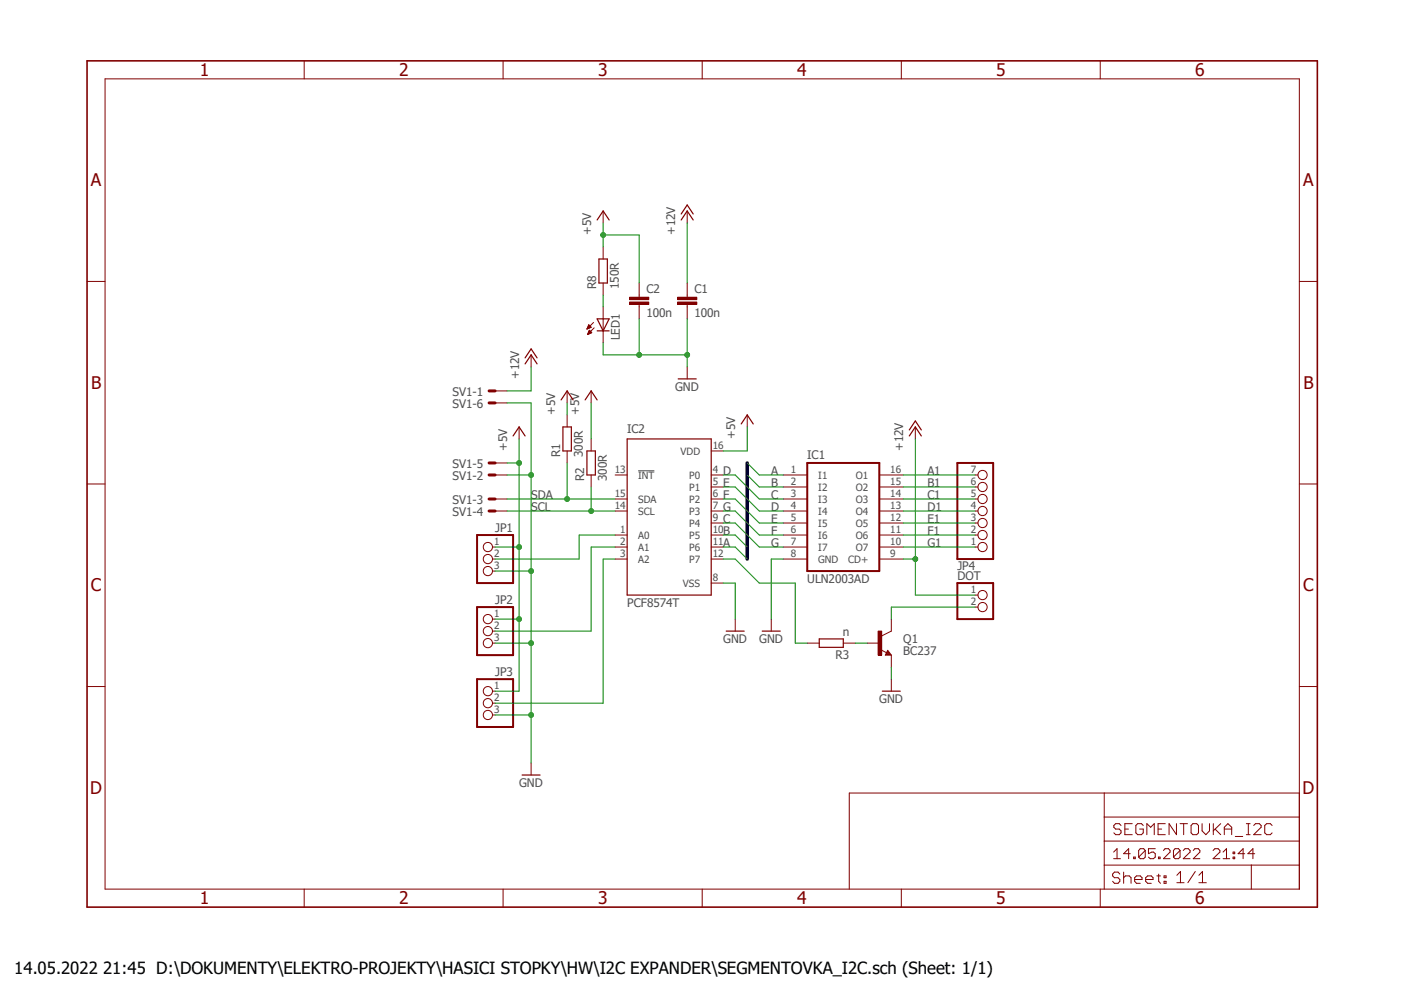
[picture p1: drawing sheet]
<svg xmlns="http://www.w3.org/2000/svg" width="297mm" height="210mm" viewBox="0 0 297 210" stroke-linecap="round" stroke-linejoin="round" font-family="sans-serif">
<path d="M17.9 12.5l261.2 179.9M279.1 12.5l-261.2 179.9" fill="none" stroke="#fff" stroke-width=".21"/>
<path d="M135 99.6h3.4" fill="none" stroke="#505050" stroke-width=".21"/>
<path d="M170.8 97.9h15.2v22.9h-15.2z" fill="none" stroke="#800000" stroke-width=".42"/>
<g fill="none" stroke="#800000" stroke-width=".21">
<path d="M145.4 62.4v.5M145.4 64.4v.5M193.6 90.3v2.5M165.7 100.5h5.1M165.7 103h5.1M165.7 105.5h5.1M165.7 108.1h5.1M165.7 110.6h5.1M165.7 113.2h5.1M165.7 115.7h5.1M165.7 118.2h5.1M186 100.5h5.1"/>
<path d="M186 103h5.1M186 105.5h5.1M186 108.1h5.1M186 110.6h5.1M186 113.2h5.1M186 115.7h5.1M186 118.2h5.1M163.2 130.9v2.6"/>
</g>
<path d="M192.4 92.2l1.2-1.9 1.3 1.9M192.4 90.9l1.2-1.9 1.3 1.9M161.2 133.5h3.9" fill="none" stroke="#800000" stroke-width=".25"/>
<path d="M143.3 63.9h4.1v.5h-4.1z" fill-rule="evenodd" fill="#800000"/>
<path d="M143.3 63.9h4.1v.5h-4.1z" fill="none" stroke="#800000" stroke-width=".21"/>
<path d="M143.3 62.9h4.1v.5h-4.1z" fill-rule="evenodd" fill="#800000"/>
<g fill="none" stroke="#800000" stroke-width=".21">
<path d="M145.4 59.9v2.5M135.2 62.4v.5M135.2 64.4v.5M143.3 62.9h4.1v.5h-4.1zM145.4 64.9v2.5M145.4 77.6v2.5M109.8 90.3v2.5M150.5 95.4h2.5M158.1 87.8v2.5M104.2 115.7h.5M104.2 118.2h.5M130.1 108.1h2.6"/>
<path d="M130.1 105.5h2.6M130.1 113.2h2.6M130.1 115.7h2.6M130.1 118.2h2.6M130.1 100.5h2.6M150.5 108.1h2.5M150.5 105.5h2.5M150.5 113.2h2.5M150.5 115.7h2.5M150.5 118.2h2.5M150.5 100.5h2.5M150.5 103h2.5"/>
<path d="M150.5 110.6h2.5M104.2 120.8h.5M104.2 130.9h.5M104.2 133.5h.5M104.2 136h.5M150.5 123.3h2.5M155.5 130.9v2.6M104.2 146.2h.5M104.2 148.7h.5M104.2 151.2h.5M112.4 161.4v2.5"/>
<circle cx="103.2" cy="115.7" r=".98"/>
<circle cx="103.2" cy="118.2" r=".98"/>
<circle cx="103.2" cy="136" r=".98"/>
<circle cx="103.2" cy="130.9" r=".98"/>
<circle cx="103.2" cy="120.8" r=".98"/>
<circle cx="103.2" cy="133.5" r=".98"/>
<circle cx="103.2" cy="148.7" r=".98"/>
<circle cx="103.2" cy="146.2" r=".98"/>
<circle cx="103.2" cy="151.2" r=".98"/>
</g>
<path d="M108.5 92.2l1.3-1.9 1.3 1.9M132.7 92.8h17.8v33.1h-17.8zM143.5 80.1h3.8M156.8 89.7l1.3-1.9 1.2 1.9M153.6 133.5h3.8M110.4 163.9h3.9" fill="none" stroke="#800000" stroke-width=".25"/>
<path d="M100.9 113.2h7.6v10.1h-7.6zM100.9 128.4h7.6v10.2h-7.6zM100.9 143.6h7.6v10.2h-7.6z" fill="none" stroke="#800000" stroke-width=".42"/>
<path d="M133.2 63.9h4v.5h-4z" fill-rule="evenodd" fill="#800000"/>
<path d="M133.2 63.9h4v.5h-4z" fill="none" stroke="#800000" stroke-width=".21"/>
<path d="M133.2 62.9h4v.5h-4z" fill-rule="evenodd" fill="#800000"/>
<g fill="none" stroke="#800000" stroke-width=".21">
<path d="M22.2 16.7h252.7v171.3h-252.7zM64.3 12.9v3.8M106.4 12.9v3.8M148.5 12.9v3.8M190.7 12.9v3.8M232.7 12.9v3.8M18.4 59.5h3.8M127.6 44.6v2.6M127.6 52.2v2.6M127.6 59.9v2.5M135.2 59.9v2.5M145.4 44.6v2.6"/>
<path d="M274.9 59.5h3.8M112.4 75.1v2.5M124.2 69.5h.2M124.2 69.4h.4M124.3 69.3h.5M124.3 69.3h.7M124.3 70.7h.2M124.4 69.2h.6M124.4 70.6h.3M124.4 69.1h.5M124.4 69h.4M124.4 70.5h.5"/>
<path d="M124.5 68.9h.2M124.5 70.4h.6M124.5 68.8h.1M124.5 70.3h.6M124.5 70.2h.6M124.5 68.7l-.3 .9M124.5 68.7l.6 .5-.9 .4M124.5 68.7h.1M124.5 70.1h.5M124.6 70.1h.3M124.6 70h.2M124.7 69.8l.5 .6-.9 .3z"/>
<path d="M124.7 69.9h.1M125.6 68.2l-1.4 1.4M125.7 69.3l-1.4 1.4M127.6 64.9v7.6M133.2 62.9h4v.5h-4zM135.2 64.9v2.5M104.7 82.7h2.6M104.7 97.9h2.6M104.7 85.2h2.6M120 82.7v2.5M120 87.8v2.5M120 95.4v2.5"/>
<path d="M125.1 82.7v2.5M125.1 92.8v2.6M18.4 102.4h3.8M104.7 100.5h2.6M104.7 105.5h2.6M104.7 108.1h2.6M125.1 100.5v2.5M274.9 102.4h3.8M186.3 137.4l1.2 .6M187.8 137.5l.8 1.1h-1.3zM188.6 133.5l-2.1 1M18.4 145.2h3.8"/>
<path d="M274.9 145.2h3.8M233.6 167.7v20.3M233.6 177.9h41.3M233.6 172.8h41.3M237.2 174.6l-.4-.4h-.8l-.4 .4v.4l.4 .3h.8l.4 .4v.4l-.4 .4h-.8l-.4-.4M238 175.3h.7M239.5 174.2h-1.5v2.3h1.5M241.9 174.6l-.4-.4h-.8l-.4 .4v1.5l.4 .4h.8l.4-.4v-.8h-.8M242.3 179.9v1.4l-.4 .3h-.7l-.3-.3M242.3 179.9l-.4-.4h-.7l-.3 .4v1.4M242.3 179.9l-1.4 1.4M242.6 176.5v-2.3l.8 .8 .8-.8v2.3"/>
<path d="M244.4 179.5h-1.4v1.1l.7-.4h.3l.4 .4v.7l-.4 .3h-.7l-.3-.3M245 175.3h.7M246.1 179.9l.4-.4h.7l.3 .4v.3l-1.4 1.4h1.4M246.5 174.2h-1.5v2.3h1.5M248.9 174.2v2.3l-1.6-2.3v2.3M249.6 174.2h1.6M249.6 179.9v1.4l-.3 .3h-.7l-.4-.3M249.6 179.9l-.3-.4h-.7l-.4 .4v1.4M249.6 179.9l-1.4 1.4M250.3 179.9l.4-.4h.7l.4 .4v.3l-1.5 1.4h1.5M250.4 174.2v2.3M252.3 174.2h.9l.3 .4v1.5l-.3 .4h-.9l-.3-.4v-1.5z"/>
<path d="M252.4 179.9l.4-.4h.7l.3 .4v.3l-1.4 1.4h1.4M254.3 174.2v1.5l.8 .8 .8-.8v-1.5M256.6 179.9l.4-.4h.7l.4 .4v.3l-1.5 1.4h1.5M256.7 174.2v2.3M257 175.3l1.2 1.2M258.2 174.2l-1.5 1.5M259 175.3h1.6M259 176.5v-1.5l.8-.8 .8 .8v1.5M261.3 176.9h1.6M263.7 174.2h.8M263.7 176.5h.8M264.1 174.2v2.3"/>
<path d="M265.2 174.6l.4-.4h.8l.4 .4v.4l-1.6 1.5h1.6M269.1 174.6l-.4-.4h-.7l-.5 .4v1.5l.5 .4h.7l.4-.4M274.9 167.7h-95.2v20.3M64.3 188v3.9M106.4 188v3.9M148.5 188v3.9M190.7 188v3.9M232.7 188v3.9M233.6 183h41.3M235.6 180.2l.7-.7v2.1M235.6 181.6h1.4M236.9 184.9l-.4-.5h-.7l-.4 .5v.4l.4 .3h.7l.4 .4v.4l-.4 .4h-.7l-.4-.4"/>
<path d="M237.7 184.4v2.4M237.7 185.6l.4-.3h.8l.4 .3v1.2M239.1 180.6h-1.4l1.1-1.1v2.1M239.8 181.3h.4v.3h-.4zM240 186h1.6v-.4l-.4-.3h-.8l-.4 .3v.8l.4 .4h.8M242.4 186h1.5v-.4l-.4-.3h-.7l-.4 .3v.8l.4 .4h.7M244.7 185.3h.8M245.1 181.3h.3v.3h-.3zM245.1 184.9v1.5l.4 .4M246.3 185.3h.4v.3h-.4zM246.3 186.4h.4v.4h-.4zM249 185.1l.7-.8v2.4"/>
<path d="M249 186.7h1.5M252.9 184.3l-1.6 2.4M253.6 186.7h1.6M253.6 185.1l.8-.8v2.4M258.7 181.6h1.4M258.7 180.2l.8-.7v2.1M260.9 181.3h.3v.3h-.3zM260.9 180.2h.3v.4h-.3zM263.3 180.6h-1.4l1.1-1.1v2.1M264.7 183v5M265.4 180.6h-1.4l1-1.1v2.1"/>
</g>
<g fill="none" stroke="#800000" stroke-width=".25">
<path d="M126.3 46.5l1.3-1.9 1.3 1.9M126.7 54.8h1.8v5.1h-1.8zM144.1 46.5l1.3-1.9 1.2 1.9M144.1 45.3l1.3-2 1.2 2M111.1 77l1.3-1.9 1.2 1.9M111.1 75.7l1.3-1.9 1.2 1.9M126.3 67.4h2.6l-1.3 2.6zM126.3 70h2.6M118.7 84.6l1.3-1.9 1.2 1.9M119.1 90.3h1.8v5.1h-1.8zM123.8 84.6l1.3-1.9 1.2 1.9M124.2 95.4h1.7v5.1h-1.7z"/>
<path d="M187.8 138l.1 .3h-.4l.3-.5 .5 .6h-.8"/>
</g>
<path d="M103.5 82.7h1.2M103.5 97.9h1.2M103.5 85.2h1.2M103.5 100.5h1.2M103.5 105.5h1.2M103.5 108.1h1.2" fill="none" stroke="#800000" stroke-width=".64"/>
<path d="M18.4 12.9h260.3v179h-260.3z" fill="none" stroke="#800000" stroke-width=".34"/>
<path d="M185.8 133.5h.7v5.1h-.7z" fill-rule="evenodd" fill="#800000"/>
<g fill="none" stroke="#800000" stroke-width=".21">
<path d="M206.3 115.7h.6M206.3 113.2h.6M206.3 110.6h.6M206.3 108.1h.6M206.3 105.5h.6M206.3 103h.6M206.3 100.5h.6M170.8 136h2.5M178.4 136h2.5M183.5 136h2.5M185.8 133.5h.7v5.1h-.7zM188.6 130.9v2.6"/>
<path d="M188.6 138.6v2.5M206.3 125.9h.6M206.3 128.4h.6M188.6 143.6v2.6"/>
<circle cx="207.9" cy="113.2" r=".98"/>
<circle cx="207.9" cy="100.5" r=".98"/>
<circle cx="207.9" cy="115.7" r=".98"/>
<circle cx="207.9" cy="110.6" r=".98"/>
<circle cx="207.9" cy="108.1" r=".98"/>
<circle cx="207.9" cy="103" r=".98"/>
<circle cx="207.9" cy="105.5" r=".98"/>
<circle cx="207.9" cy="128.4" r=".98"/>
<circle cx="207.9" cy="125.9" r=".98"/>
</g>
<path d="M173.3 135.1h5.1v1.8h-5.1zM186.6 146.2h3.9" fill="none" stroke="#800000" stroke-width=".25"/>
<path d="M202.5 97.9h7.6v20.3h-7.6zM202.5 123.3h7.6v7.6h-7.6z" fill="none" stroke="#800000" stroke-width=".42"/>
<path d="M158.1 97.9v20.3" fill="none" stroke="#000080" stroke-width=".76"/>
<path d="M193.6 92.8v33.1h12.7M191.1 118.2h2.5" fill="none" stroke="#008000" stroke-width=".21"/>
<circle cx="193.6" cy="118.2" r=".51" fill="#008000"/>
<g fill="none" stroke="#008000" stroke-width=".21">
<path d="M145.4 47.2v12.7M112.4 77.6v5.1h-5.1M165.7 118.2h-2.5v12.7M104.7 136h7.7v25.4M104.7 151.2h7.7"/>
<circle cx="193.6" cy="118.2" r=".51"/>
</g>
<circle cx="112.3" cy="151.2" r=".51" fill="#008000"/>
<g fill="none" stroke="#008000" stroke-width=".21">
<path d="M104.7 120.8h7.7v15.2"/>
<circle cx="112.3" cy="151.2" r=".51"/>
</g>
<circle cx="112.3" cy="136" r=".51" fill="#008000"/>
<g fill="none" stroke="#008000" stroke-width=".21">
<path d="M107.3 100.5h5.1v20.3"/>
<circle cx="112.3" cy="136" r=".51"/>
</g>
<circle cx="112.3" cy="120.8" r=".51" fill="#008000"/>
<g fill="none" stroke="#008000" stroke-width=".21">
<path d="M112.4 85.2v15.3"/>
<circle cx="112.3" cy="120.8" r=".51"/>
</g>
<circle cx="112.3" cy="100.5" r=".51" fill="#008000"/>
<g fill="none" stroke="#008000" stroke-width=".21">
<path d="M135.2 67.4v7.7M145.4 67.4v7.7h-17.8v-2.6M107.3 85.2h5.1M153 123.3h2.5v7.6"/>
<circle cx="112.3" cy="100.5" r=".51"/>
</g>
<circle cx="135.2" cy="75.1" r=".51" fill="#008000"/>
<g fill="none" stroke="#008000" stroke-width=".21">
<path d="M145.4 75.1v2.5"/>
<circle cx="135.2" cy="75.1" r=".51"/>
</g>
<circle cx="145.4" cy="75.1" r=".51" fill="#008000"/>
<g fill="none" stroke="#008000" stroke-width=".21">
<path d="M158.1 90.3v5.1h-5.1M109.8 115.7v30.5h-5.1M104.7 130.9h5.1M188.6 141.1v2.5"/>
<circle cx="145.4" cy="75.1" r=".51"/>
</g>
<circle cx="109.8" cy="130.9" r=".51" fill="#008000"/>
<g fill="none" stroke="#008000" stroke-width=".21">
<path d="M109.8 97.9v17.8h-5.1"/>
<circle cx="109.8" cy="130.9" r=".51"/>
</g>
<circle cx="109.8" cy="115.7" r=".51" fill="#008000"/>
<g fill="none" stroke="#008000" stroke-width=".21">
<path d="M109.8 92.8v5.1h-2.5"/>
<circle cx="109.8" cy="115.7" r=".51"/>
</g>
<circle cx="109.8" cy="97.9" r=".51" fill="#008000"/>
<g fill="none" stroke="#008000" stroke-width=".21">
<path d="M127.6 47.2v5M127.6 49.7h7.6v10.2"/>
<circle cx="109.8" cy="97.9" r=".51"/>
</g>
<circle cx="127.6" cy="49.7" r=".51" fill="#008000"/>
<g fill="none" stroke="#008000" stroke-width=".21">
<path d="M120 85.2v2.6M120 97.9v7.6M125.1 85.2v7.6M107.3 105.5h22.8M130.1 115.7h-5v17.8h-20.4M130.1 113.2h-7.6v5h-17.8M130.1 118.2h-2.5v30.5h-22.9"/>
<circle cx="127.6" cy="49.7" r=".51"/>
</g>
<circle cx="120" cy="105.5" r=".51" fill="#008000"/>
<g fill="none" stroke="#008000" stroke-width=".21">
<path d="M107.3 108.1h22.8M125.1 103v5.1"/>
<circle cx="120" cy="105.5" r=".51"/>
</g>
<circle cx="125" cy="108.1" r=".51" fill="#008000"/>
<g fill="none" stroke="#008000" stroke-width=".21">
<path d="M127.6 62.4v2.5M158.1 97.9l2.5 2.6h5.1M153 100.5h2.5l5.1 5h5.1M153 103h2.5l5.1 5.1h5.1M153 105.5h2.5l5.1 5.1h5.1M153 108.1h2.5l5.1 5.1h5.1M153 110.6h2.5l5.1 5.1h5.1M153 113.2h2.5l2.6 2.5M153 115.7h2.5l2.6 2.5M153 118.2h2.5l5.1 5.1h7.6v12.7h2.6M158.1 100.5l2.5 2.5h5.1M191.1 100.5h15.2"/>
<path d="M191.1 103h15.2M191.1 105.5h15.2M191.1 108.1h15.2M191.1 110.6h15.2M191.1 113.2h15.2M191.1 115.7h15.2M180.9 136h2.6M206.3 128.4h-17.7v2.5"/>
<circle cx="125" cy="108.1" r=".51"/>
</g>
<g font-size="3.7" fill="#800000">
<text x="42.3" y="16.1">1</text>
<text x="84.4" y="16.1">2</text>
<text x="126.5" y="16.1">3</text>
<text x="168.6" y="16.1">4</text>
<text x="210.7" y="16.1">5</text>
<text x="252.9" y="16.1">6</text>
<text x="19.2" y="39.4">A</text>
<text x="275.7" y="39.4">A</text>
<text x="19.3" y="82.3">B</text>
<text x="275.7" y="82.3">B</text>
<text x="19.2" y="125.1">C</text>
<text x="275.7" y="125.1">C</text>
<text x="19.1" y="167.9">D</text>
<text x="275.5" y="167.9">D</text>
<text x="42.3" y="191.3">1</text>
<text x="84.4" y="191.3">2</text>
<text x="126.5" y="191.3">3</text>
<text x="168.6" y="191.3">4</text>
<text x="210.7" y="191.3">5</text>
<text x="252.9" y="191.3">6</text>
</g>
<text font-size="3.6" x="3" y="206">14.05.2022 21:45 D:\DOKUMENTY\ELEKTRO-PROJEKTY\HASICI STOPKY\HW\I2C EXPANDER\SEGMENTOVKA_I2C.sch (Sheet: 1/1)</text>
<g font-size="2.5" fill="#505050">
<text x="125.1" y="49.7" transform="rotate(-90 125.1 49.7)">+5V</text>
<text x="142.8" y="49.7" transform="rotate(-90 142.8 49.7)">+12V</text>
<text x="126.1" y="61.1" transform="rotate(-90 126.1 61.1)">R8</text>
<text x="130.9" y="61.1" transform="rotate(-90 130.9 61.1)">150R</text>
<text x="136.7" y="62">C2</text>
<text x="146.9" y="62">C1</text>
<text x="136.7" y="67.1">100n</text>
<text x="146.9" y="67.1">100n</text>
<text x="131.1" y="72" transform="rotate(-90 131.1 72)">LED1</text>
<text x="95.7" y="83.7">SV1-1</text>
<text x="109.8" y="80.1" transform="rotate(-90 109.8 80.1)">+12V</text>
<text x="142.8" y="82.7">GND</text>
<text x="95.7" y="86.2">SV1-6</text>
<text x="117.4" y="87.8" transform="rotate(-90 117.4 87.8)">+5V</text>
<text x="122.5" y="87.8" transform="rotate(-90 122.5 87.8)">+5V</text>
<text x="107.3" y="95.4" transform="rotate(-90 107.3 95.4)">+5V</text>
<text x="132.7" y="91.6">IC2</text>
<text x="155.5" y="92.8" transform="rotate(-90 155.5 92.8)">+5V</text>
<text x="191.1" y="95.4" transform="rotate(-90 191.1 95.4)">+12V</text>
<text x="95.7" y="101.5">SV1-2</text>
<text x="95.7" y="98.9">SV1-5</text>
<text x="118.5" y="96.6" transform="rotate(-90 118.5 96.6)">R1</text>
<text x="123.3" y="96.6" transform="rotate(-90 123.3 96.6)">300R</text>
<text x="123.6" y="101.7" transform="rotate(-90 123.6 101.7)">R2</text>
<text x="128.4" y="101.7" transform="rotate(-90 128.4 101.7)">300R</text>
<text x="153" y="100.5">D</text>
<text x="163.2" y="100.5">A</text>
<text x="170.8" y="97.2">IC1</text>
<text x="196.2" y="100.5">A1</text>
<text x="95.7" y="106.6">SV1-3</text>
<text x="112.4" y="105.5">SDA</text>
<text x="153" y="103">E</text>
<text x="153" y="105.5">F</text>
<text x="163.2" y="103">B</text>
<text x="163.2" y="105.5">C</text>
<text x="196.2" y="103">B1</text>
<text x="196.2" y="105.5">C1</text>
<text x="95.7" y="109.1">SV1-4</text>
<text x="104.7" y="112.5">JP1</text>
<text x="112.4" y="108.1">SCL</text>
<text x="153" y="113.2">B</text>
<text x="153" y="110.6">C</text>
<text x="153" y="108.1">G</text>
<text x="163.2" y="108.1">D</text>
<text x="163.2" y="110.6">E</text>
<text x="163.2" y="113.2">F</text>
<text x="196.2" y="108.1">D1</text>
<text x="196.2" y="110.6">E1</text>
<text x="196.2" y="113.2">F1</text>
<text x="153" y="115.7">A</text>
<text x="163.2" y="115.7">G</text>
<text x="196.2" y="115.7">G1</text>
<text x="170.8" y="123.3">ULN2003AD</text>
<text x="202.5" y="122.7">DOT</text>
<text x="202.5" y="120.7">JP4</text>
<text x="104.7" y="127.8">JP2</text>
<text x="132.7" y="128.4">PCF8574T</text>
<text x="153" y="136">GND</text>
<text x="160.6" y="136">GND</text>
<text x="178.3" y="134.5">n</text>
<text x="191.1" y="136">Q1</text>
<text x="104.7" y="143">JP3</text>
<text x="176.7" y="139.3">R3</text>
<text x="191.1" y="138.6">BC237</text>
<text x="186" y="148.7">GND</text>
<text x="109.8" y="166.5">GND</text>
</g>
<g font-size="2.1" fill="#505050">
<text x="150.8" y="95">16</text>
<text x="130" y="100.1">13</text>
<text x="135" y="101.2">INT</text>
<text x="144" y="96.1">VDD</text>
<text x="145.8" y="101.2">P0</text>
<text x="150.8" y="100.1">4</text>
<text x="167.3" y="100.1">1</text>
<text x="173.1" y="101.2">I1</text>
<text x="181.1" y="101.2">O1</text>
<text x="188.3" y="100.1">16</text>
<text x="205.4" y="100.1">7</text>
<text x="130" y="107.7">14</text>
<text x="130" y="105.2">15</text>
<text x="135" y="106.3">SDA</text>
<text x="145.8" y="103.8">P1</text>
<text x="145.8" y="106.3">P2</text>
<text x="150.8" y="102.7">5</text>
<text x="150.8" y="105.2">6</text>
<text x="150.8" y="107.7">7</text>
<text x="167.3" y="102.7">2</text>
<text x="167.3" y="105.2">3</text>
<text x="167.3" y="107.7">4</text>
<text x="173.1" y="103.8">I2</text>
<text x="173.1" y="106.3">I3</text>
<text x="181.1" y="103.8">O2</text>
<text x="181.1" y="106.3">O3</text>
<text x="188.3" y="102.7">15</text>
<text x="188.3" y="105.2">14</text>
<text x="188.3" y="107.7">13</text>
<text x="205.4" y="107.7">4</text>
<text x="205.4" y="105.2">5</text>
<text x="205.4" y="102.7">6</text>
<text x="131.2" y="112.8">1</text>
<text x="135" y="108.8">SCL</text>
<text x="135" y="113.9">A0</text>
<text x="145.8" y="108.8">P3</text>
<text x="145.8" y="111.4">P4</text>
<text x="145.8" y="113.9">P5</text>
<text x="150.8" y="110.3">9</text>
<text x="150.8" y="112.8">10</text>
<text x="167.3" y="110.3">5</text>
<text x="167.3" y="112.8">6</text>
<text x="173.1" y="108.8">I4</text>
<text x="173.1" y="111.4">I5</text>
<text x="173.1" y="113.9">I6</text>
<text x="181.1" y="108.8">O4</text>
<text x="181.1" y="111.4">O5</text>
<text x="181.1" y="113.9">O6</text>
<text x="188.3" y="110.3">12</text>
<text x="188.3" y="112.8">11</text>
<text x="205.4" y="112.8">2</text>
<text x="205.4" y="110.3">3</text>
<text x="104.6" y="115.4">1</text>
<text x="104.6" y="117.9">2</text>
<text x="131.2" y="115.4">2</text>
<text x="131.2" y="117.9">3</text>
<text x="135" y="116.5">A1</text>
<text x="135" y="119">A2</text>
<text x="145.8" y="116.5">P6</text>
<text x="145.8" y="119">P7</text>
<text x="150.8" y="115.4">11</text>
<text x="150.8" y="117.9">12</text>
<text x="167.3" y="115.4">7</text>
<text x="167.3" y="117.9">8</text>
<text x="173.1" y="116.5">I7</text>
<text x="173.1" y="119">GND</text>
<text x="179.5" y="119">CD+</text>
<text x="181.1" y="116.5">O7</text>
<text x="188.3" y="115.4">10</text>
<text x="188.3" y="117.9">9</text>
<text x="205.4" y="115.4">1</text>
<text x="104.6" y="120.4">3</text>
<text x="144.5" y="124.1">VSS</text>
<text x="150.8" y="122.9">8</text>
<text x="205.4" y="125.5">1</text>
<text x="104.6" y="130.6">1</text>
<text x="205.4" y="128">2</text>
<text x="104.6" y="133.1">2</text>
<text x="104.6" y="135.6">3</text>
<text x="104.6" y="145.8">1</text>
<text x="104.6" y="148.3">2</text>
<text x="104.6" y="150.9">3</text>
</g>
</svg>
